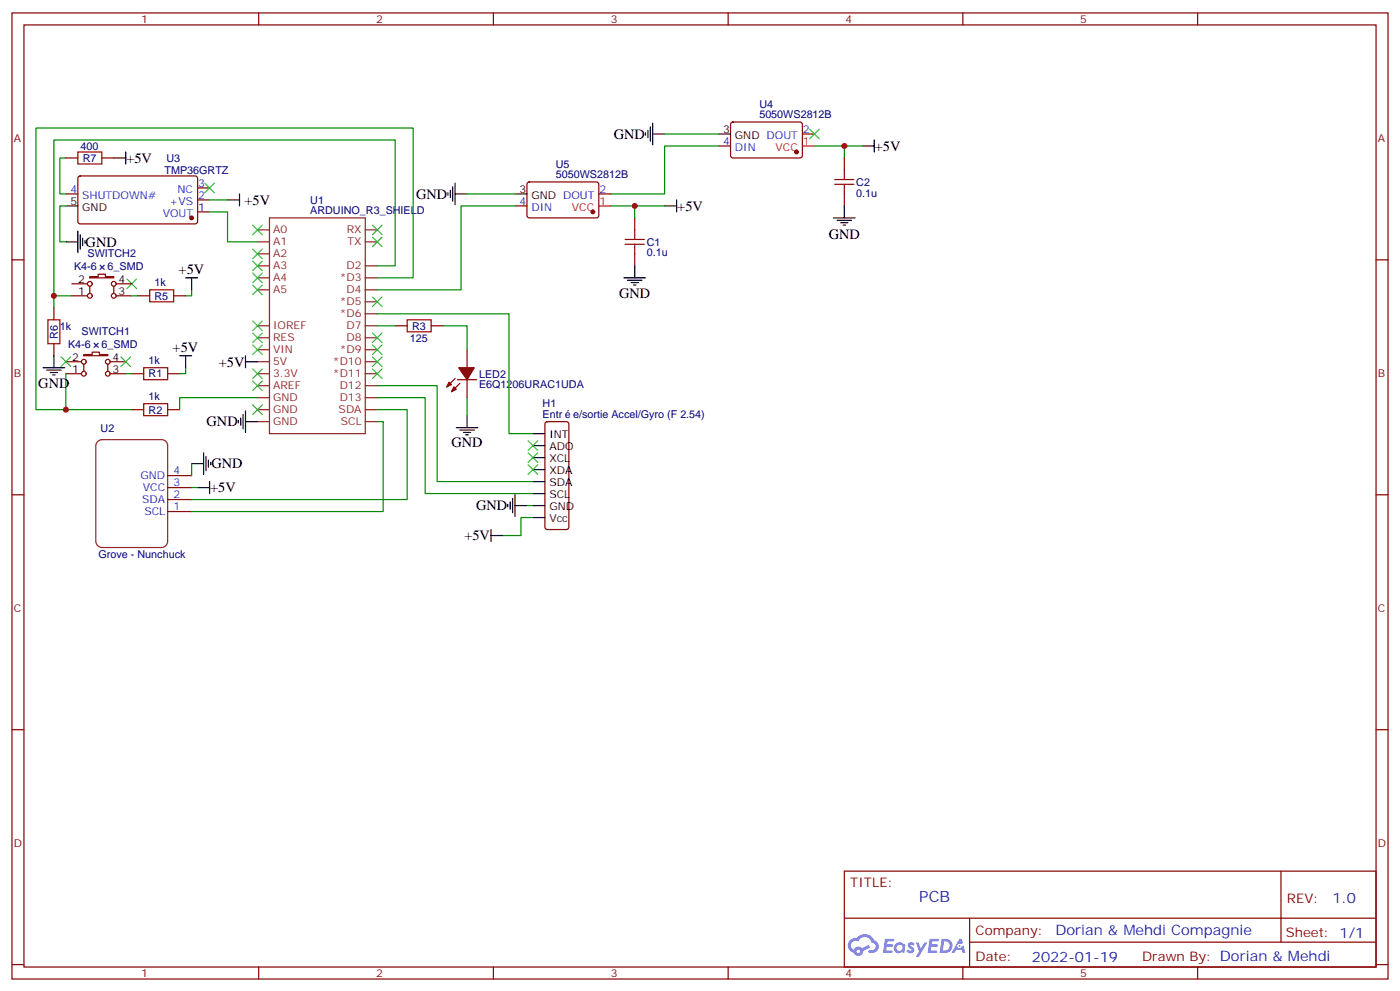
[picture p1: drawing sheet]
<svg xmlns="http://www.w3.org/2000/svg" width="412mm" height="292mm" viewBox="0 0 412 292" stroke-linecap="round" stroke-linejoin="round" font-family="sans-serif">
<g fill="none" stroke="#870000" stroke-width=".35">
<path d="M3.5 3.8h405.4v284.3h-405.4zM7.1 7.3h398.2v277.3h-398.2zM76.2 3.8v3.5M145.3 3.8v3.5M214.5 3.8v3.5M283.6 3.8v3.5M352.8 3.8v3.5M3.5 76.5h3.6M405.3 76.5h3.6M3.5 145.6h3.6M405.3 145.6h3.6M3.5 214.8h3.6"/>
<path d="M405.3 214.8h3.6M248.7 256.4h156.6v28.2h-156.6zM377.3 256.4v20.9M248.7 270.2h156.5M285.6 277.3h119.6M285.6 270.2v14.2M3.5 283.9h3.6M76.2 284.6v3.5M145.3 284.6v3.5M214.5 284.6v3.5M283.6 284.6v3.5M352.8 284.6v3.5"/>
<path d="M405.3 283.9h3.6"/>
</g>
<g fill="#5487ff">
<path d="M267.7 277.6a1.22 1.22 0 0 1 1.7 .2l-.4 .6a.47 .47 0 0 0-.3-.4 .47 .47 0 0 0-.5 .2l.1 .2a1.14 1.14 0 0 1 .8 1.8 1.14 1.14 0 0 1-1.9 0l-.2-.2 .5-.6 .7 .5a.29 .29 0 0 0 .3-.3 .29 .29 0 0 0-.2-.3 1.04 1.04 0 0 1-.6-1.7z"/>
<path d="M260.7 276.3h2.4l.3 .2-.2 .5-1.8 .1-.1 .8h1.5l.3 .4-.3 .4h-1.6l-.2 1.1h1.7l.2 .3-.2 .3-2.6 .1z"/>
<path d="M273.8 276.3h2.4l.3 .2-.1 .5-1.8 .1-.2 .8h1.6l.3 .4-.4 .4h-1.6l-.1 1.1h1.7l.2 .3-.2 .3-2.6 .1z"/>
<path d="M282.6 276.3h.7l.3 1.3-.6 .3a.69 .69 0 0 0-1 .3 .69 .69 0 0 0 .4 .9 .69 .69 0 0 0 .9-.6l.5-.2 .6 2.2h-.8l-.2-.9h-1.8l-.5 .9h-.8z"/>
<path d="M269.8 277.4h.8l.6 1.8 1.1-1.8h.9l-2.6 4.2h-.8l.9-1.5z"/>
<path d="M277.4 276.3l-.6 4.2h1.3a2.11 2.11 0 0 0 2.5-2.1 2.11 2.11 0 0 0-2.5-2.1zM278.1 277.1a1.39 1.39 0 0 1 1.7 1.4 1.39 1.39 0 0 1-1.8 1.3h-.3z"/>
<path d="M263.7 277.9a1.54 1.54 0 0 0-.1 2.2 1.54 1.54 0 0 0 2.2 .1l.6 .3 .3-2.3-.2-.3h-.4a1.49 1.49 0 0 0-2.4 0zM264 278.9a.94 .94 0 0 1 1.8 0 .94 .94 0 0 1-1.8 0z"/>
<path d="M250.4 276.7a2.18 2.18 0 0 0 1.1 3.7 1.44 1.44 0 0 0 1.6 .9 1.44 1.44 0 0 0 1.2-1.4l2-1.1-.5-.7-1.9 1a1.47 1.47 0 0 0-2.4 .4 1.39 1.39 0 0 1-.7-1.9 1.39 1.39 0 0 1 2-.5 2.12 2.12 0 0 1 2.2-1.3 2.12 2.12 0 0 1 1.9 1.7 1.14 1.14 0 0 1 1.1 1.4 1.14 1.14 0 0 1-1.7 .7 .43 .43 0 0 0-.5 .4 .43 .43 0 0 0 .4 .5 1.98 1.98 0 0 0 2.5-1.2 1.98 1.98 0 0 0-1.2-2.6 3.1 3.1 0 0 0-5.3-.6l-.9 .1zM252.3 280a.55 .55 0 0 1 1.1 0 .55 .55 0 0 1-1.1 0z"/>
<circle cx="282.6" cy="278.4" r=".26"/>
</g>
<g fill="none" stroke="#870000" stroke-width=".35">
<path d="M215.4 36.1l.5-.2 20 .1 .5 .6-.1 9.5-.6 .4-20.1-.1-.4-.6v-9.2zM236.4 39.4h3.5M19.4 57.1h3.5M19.4 46.5h3.5M23.2 52l.4-.2h34.2l.4 .7-.1 13-.6 .4-34.1-.1-.5-.6v-12.7zM30 46.5h3.5M58.2 58.8h3.5M58.2 55.3h3.5M155.5 53.8l.4-.2h20.1l.4 .7-.1 9.4-.6 .4h-20l-.5-.7v-9.1zM176.4 57.1h3.5M211.7 43h3.5M248.7 46.5v3.5"/>
<path d="M248.7 57.1v3.5M58.2 62.4h3.5M151.7 60.6h3.5M187 64.1v3.6M187 74.7v3.5M15.9 90.6v3.5M21.2 87.1h4.6M21.2 83.5h4.6M26.5 81.4h2.4v-.7h2.1v.7h2.5v.4h-7zM26.5 84.2v2.2M33.5 84.2v2.2M34.2 87.1h4.6"/>
<path d="M34.2 83.5h4.6M40.6 87.1h3.5M51.2 87.1h3.5M116.4 95.9h3.5M127 95.9h3.5M15.9 101.2v3.5M19.4 110h4.6M19.4 106.5h4.6M24.7 104.4h2.5v-.8h2.1v.8h2.4v.3h-7zM24.7 107.2v2.1M31.7 107.2v2.1M32.5 110h4.5"/>
<path d="M32.5 106.5h4.5M38.8 110h3.5M49.4 110h3.5M134.1 111.4l-2.5 2.5M134.8 111.8h5.6M135.5 112.8l-2.5 2.5M137.6 102.9v5.3M137.6 111.8v5.3M38.8 120.6h3.5M49.4 140h7M49.4 120.6h3.5M160.7 124.3l.5-.2h5.7l.5 .2 .2 .5v30.4l-.3 .5-.4 .2h-5.7l-.5-.3-.2-.4v-30.4z"/>
<path d="M49.4 150.6h7M49.4 147h7M49.4 143.5h7"/>
<circle cx="26.5" cy="87.1" r=".71"/>
<circle cx="26.5" cy="83.5" r=".71"/>
<circle cx="33.5" cy="87.1" r=".71"/>
<circle cx="33.5" cy="83.5" r=".71"/>
<circle cx="24.7" cy="110" r=".71"/>
<circle cx="24.7" cy="106.5" r=".71"/>
<circle cx="31.8" cy="110" r=".71"/>
<circle cx="31.8" cy="106.5" r=".71"/>
</g>
<g fill="none" stroke="#000" stroke-width=".35">
<path d="M190.1 39.1v.7M190.9 38.4v2.1M191.6 37.3v4.3M192.3 39.4h3.5M192.3 36.3v6.3M211.7 39.4h3.5M33.5 46.5h3.5M37 44.7v3.6M67 58.8h3.6M70.6 57.1v3.5M131.9 56.7v.7M132.6 56v2.1"/>
<path d="M133.3 55v4.2M134.1 57.1h3.5M134.1 53.9v6.4M151.7 57.1h3.5M199.3 58.8v3.6M254 43h3.5M257.5 41.2v3.5M19.4 60.6h3.5M19.4 71.2h3.5M22.9 68v6.4M23.6 69.1v4.2M24.3 70.1v2.1"/>
<path d="M25 70.8v.7M187 78.2v3.6M195.8 60.6h3.5M245.5 64.1h6.4M246.6 64.8h4.2M247.6 65.5h2.2M248.4 66.3h.7M248.7 60.6v3.5M54.7 81.8h3.5M56.4 81.8v3.5M183.8 81.8h6.3M184.9 82.5h4.2"/>
<path d="M185.9 83.2h2.1M186.6 83.9h.7M12.7 108.2h6.3M13.8 108.9h4.2M14.8 109.6h2.1M15.5 110.3h.7M15.9 104.7v3.5M52.9 104.7h3.5M54.7 104.7v3.5M72.3 106.5h3.5M72.3 104.7v3.5M56.4 136.5h3.6"/>
<path d="M60 133.3v6.3M60.7 134.3v4.3M61.4 135.4v2.1M62.1 136.1v.7M70.2 123.8v.7M70.9 123v2.2M71.6 122v4.2M72.3 120.9v6.4M72.3 124.1h3.5M134.4 125.9h6.4M135.5 126.6h4.2M136.5 127.3h2.1"/>
<path d="M137.2 128h.7M137.6 122.3v3.6M157 127.6h3.5M157 131.2h3.5M157 134.7h3.5M157 138.2h3.5M58.2 143.5h3.5M61.7 141.7v3.6M144.6 157.6h3.6M144.6 155.9v3.5M149.6 148.4v.8M150.3 147.7v2.2"/>
<path d="M151 146.7v4.2M151.7 148.8h3.5M151.7 145.6v6.4M157 141.7h3.5M157 145.3h3.5M157 148.8h3.5M157 152.3h3.5"/>
</g>
<g fill="#870000" stroke="#870000" stroke-width=".35">
<path d="M135.1 108.2h4.6l-2.1 3.6z"/>
<path d="M132.3 112.5l.7 .7-1.4 .7z"/>
<path d="M133.7 113.9l.7 .7-1.4 .7z"/>
<circle cx="56.4" cy="64.1" r=".53"/>
<circle cx="234.6" cy="44.7" r=".53"/>
<circle cx="174.6" cy="62.4" r=".53"/>
</g>
<g fill="none" stroke="#8c2424" stroke-width=".35">
<path d="M75.8 67.7h3.6M75.8 71.2h3.6M75.8 78.2h3.6M75.8 74.7h3.6M79.4 64.1h28.2v63.5h-28.2zM107.6 67.7h3.5M107.6 71.2h3.5M107.6 78.2h3.5M75.8 81.8h3.6M75.8 85.3h3.6M75.8 95.9h3.6M75.8 99.4h3.6"/>
<path d="M107.6 81.8h3.5M107.6 85.3h3.5M107.6 88.8h3.5M107.6 92.4h3.5M107.6 95.9h3.5M107.6 99.4h3.5M75.8 102.9h3.6M75.8 106.5h3.6M75.8 110h3.6M75.8 113.5h3.6M75.8 117.1h3.6M107.6 102.9h3.5"/>
<path d="M107.6 106.5h3.5M107.6 110h3.5M107.6 113.5h3.5M107.6 117.1h3.5M28.8 129.9l1.2-.5h17.6a1.76 1.76 0 0 1 1.8 1.8v28.2a1.89 1.89 0 0 1-1.8 1.7h-17.6a1.89 1.89 0 0 1-1.8-1.7v-28.2zM75.8 120.6h3.6M75.8 124.1h3.6M107.6 120.6h3.5M107.6 124.1h3.5"/>
</g>
<g fill="none" stroke="#008700" stroke-width=".35">
<path d="M195.8 39.4h15.9M19.4 46.5h-1.8v10.6h1.8M61.7 58.8h5.3M137.6 57.1h14.1M211.7 43h-15.9v14.1h-15.9M239.9 43h14.1M248.7 43v3.5M19.4 60.6h-1.8v10.6h1.8M61.7 62.4h5.3v8.8h8.8M111.1 78.2h5.3v-37h-100.5v45.9h5.3M151.7 60.6h-15.9v24.7h-24.7M179.9 60.6h15.9"/>
<path d="M187 60.6v3.5M15.9 87.1v3.5M38.8 87.1h1.8M56.4 85.3v1.8h-1.7M111.1 92.4h38.8v35.2h7.1M111.1 81.8h10.6v-44.1h-111.1v82.9h8.8M111.1 95.9h5.3M130.5 95.9h7.1v7M19.4 110v10.6h19.4M37 110h1.8M54.7 108.2v1.8h-1.8M75.8 117.1h-22.9v3.5"/>
<path d="M111.1 117.1h14.1v28.2h31.8M111.1 113.5h17.7v28.2h28.2M137.6 117.1v5.2M56.4 136.5v3.5M111.1 124.1h1.8v26.5h-56.5M111.1 120.6h8.8v26.4h-63.5M56.4 143.5h1.8M155.2 148.8h1.8M157 152.3h-3.5v5.3h-5.3"/>
</g>
<path d="M236.4 43h3.5M176.4 60.6h3.5" fill="none" stroke="#f00" stroke-width=".35"/>
<g fill="none" stroke="#3c3" stroke-width=".35">
<path d="M238.5 38l2.8 2.9M241.3 38l-2.8 2.9M60.3 53.9l2.8 2.8M63.1 53.9l-2.8 2.8M74.4 76.8l2.9 2.9M74.4 73.3l2.9 2.8M74.4 66.3l2.9 2.8M77.3 66.3l-2.9 2.8M77.3 76.8l-2.9 2.9M77.3 73.3l-2.9 2.8M109.7 66.3l2.8 2.8M109.7 69.8l2.8 2.8"/>
<path d="M112.5 66.3l-2.8 2.8M112.5 69.8l-2.8 2.8M37.4 82.1l2.8 2.8M40.2 82.1l-2.8 2.8M74.4 98l2.9 2.8M74.4 94.5l2.9 2.8M74.4 83.9l2.9 2.8M74.4 80.4l2.9 2.8M77.3 98l-2.9 2.8M77.3 94.5l-2.9 2.8M77.3 83.9l-2.9 2.8M77.3 80.4l-2.9 2.8"/>
<path d="M109.7 87.4l2.8 2.8M109.7 98l2.8 2.8M112.5 87.4l-2.8 2.8M112.5 98l-2.8 2.8M18 105.1l2.8 2.8M20.8 105.1l-2.8 2.8M35.6 105.1l2.9 2.8M38.5 105.1l-2.9 2.8M74.4 119.2l2.9 2.8M74.4 112.1l2.9 2.8M74.4 101.5l2.9 2.9M74.4 108.6l2.9 2.8"/>
<path d="M77.3 101.5l-2.9 2.9M77.3 119.2l-2.9 2.8M77.3 112.1l-2.9 2.8M77.3 108.6l-2.9 2.8M109.7 101.5l2.8 2.9M109.7 105.1l2.8 2.8M109.7 108.6l2.8 2.8M112.5 101.5l-2.8 2.9M112.5 105.1l-2.8 2.8M112.5 108.6l-2.8 2.8M155.6 129.8l2.8 2.8M155.6 133.3l2.8 2.8"/>
<path d="M155.6 136.8l2.8 2.8M158.4 129.8l-2.8 2.8M158.4 133.3l-2.8 2.8M158.4 136.8l-2.8 2.8"/>
</g>
<g fill="none" stroke="#a10000" stroke-width=".35">
<path d="M22.9 44.7h7.1v3.6h-7.1zM245.9 54.3h5.6M245.9 52.8h5.6M248.7 50v2.8M248.7 54.3v2.8M184.1 71.9h5.7M184.1 70.5h5.7M187 67.7v2.8M187 71.9v2.8M14.1 94.1h3.5v7.1h-3.5zM44.1 85.3h7.1v3.5h-7.1zM119.9 94.1h7.1v3.5h-7.1z"/>
<path d="M42.3 108.2h7.1v3.6h-7.1zM42.3 118.8h7.1v3.5h-7.1z"/>
</g>
<g fill="#c00">
<circle cx="19.4" cy="120.6" r=".88"/>
<circle cx="15.9" cy="87.1" r=".88"/>
<circle cx="187" cy="60.6" r=".88"/>
<circle cx="248.7" cy="43" r=".88"/>
</g>
<text font-size="4.6" fill="#00f" x="270.8" y="265.4">PCB</text>
<g font-size="4.2">
<text x="180.8" y="40.9">GND</text>
<text x="37.2" y="47.9">+5V</text>
<text x="257.7" y="44.4">+5V</text>
<text x="122.6" y="58.5">GND</text>
<text x="72" y="60.3">+5V</text>
<text x="199.5" y="62">+5V</text>
<text x="244.1" y="70.2">GND</text>
<text x="25.2" y="72.6">GND</text>
<text x="52.6" y="80.7">+5V</text>
<text x="182.4" y="87.9">GND</text>
<text x="50.8" y="103.6">+5V</text>
<text x="64.5" y="107.9">+5V</text>
<text x="11.3" y="114.3">GND</text>
<text x="60.9" y="125.5">GND</text>
<text x="133" y="131.5">GND</text>
<text x="62.3" y="137.9">GND</text>
<text x="61.9" y="144.9">+5V</text>
<text x="140.2" y="150.2">GND</text>
<text x="136.8" y="159">+5V</text>
</g>
<g font-size="4.2" fill="#00f">
<text x="392.5" y="265.7">1.0</text>
<text x="310.9" y="275.2">Dorian &amp; Mehdi Compagnie</text>
<text x="304" y="283">2022-01-19</text>
</g>
<g font-size="3.9" fill="#800">
<text x="250.5" y="261">TITLE:</text>
<text x="379.1" y="265.7">REV:</text>
<text x="287.4" y="275.2">Company:</text>
<text x="378.7" y="275.8">Sheet: 1/1</text>
<text x="287.4" y="282.9">Date:</text>
<text x="336.4" y="282.9">Drawn By: Dorian &amp; Mehdi</text>
</g>
<g font-size="3.2" fill="#800">
<text x="41.6" y="6.8">1</text>
<text x="110.8" y="6.8">2</text>
<text x="179.9" y="6.8">3</text>
<text x="249.1" y="6.8">4</text>
<text x="318.2" y="6.8">5</text>
<text x="4.1" y="41.9">A</text>
<text x="405.9" y="41.9">A</text>
<text x="4.1" y="111.1">B</text>
<text x="405.9" y="111.1">B</text>
<text x="4.1" y="180.2">C</text>
<text x="405.9" y="180.2">C</text>
<text x="4.1" y="249.3">D</text>
<text x="405.9" y="249.3">D</text>
<text x="41.6" y="287.6">1</text>
<text x="110.8" y="287.6">2</text>
<text x="179.9" y="287.6">3</text>
<text x="249.1" y="287.6">4</text>
<text x="318.2" y="287.6">5</text>
</g>
<g font-size="3.2" fill="#000080">
<text x="223.7" y="34.9">5050WS2812B</text>
<text x="223.7" y="31.7">U4</text>
<text x="23.7" y="44.1">400</text>
<text x="24.4" y="47.6">R7</text>
<text x="49.1" y="47.6">U3</text>
<text x="48.5" y="51.1">TMP36GRTZ</text>
<text x="163.7" y="52.5">5050WS2812B</text>
<text x="163.7" y="49.3">U5</text>
<text x="91.4" y="60">U1</text>
<text x="252.2" y="57.9">0.1u</text>
<text x="252.2" y="54.7">C2</text>
<text x="91.4" y="63.1">ARDUINO_R3_SHIELD</text>
<text x="25.8" y="75.7">SWITCH2</text>
<text x="190.5" y="75.5">0.1u</text>
<text x="190.5" y="72.4">C1</text>
<text x="21.8" y="79.4">K4-6</text>
<text x="31.7" y="79.4">6_SMD</text>
<text x="45.5" y="84.2">1k</text>
<text x="45.5" y="88.2">R5</text>
<text x="17" y="99.8" transform="rotate(-90 17 99.8)">R6</text>
<text x="17.6" y="97.1">1k</text>
<text x="24" y="98.7">SWITCH1</text>
<text x="120.7" y="100.5">125</text>
<text x="121.4" y="97.1">R3</text>
<text x="20.1" y="102.4">K4-6</text>
<text x="29.9" y="102.4">6_SMD</text>
<text x="43.8" y="107.2">1k</text>
<text x="43.8" y="111.1">R1</text>
<text x="141.1" y="111.1">LED2</text>
<text x="43.8" y="117.8">1k</text>
<text x="141.1" y="114.3">E6Q1206URAC1UDA</text>
<text x="159.8" y="119.9">H1</text>
<text x="43.8" y="121.8">R2</text>
<text x="159.8" y="123">Entr</text>
<text x="168.8" y="123">e/sortie Accel/Gyro (F 2.54)</text>
<text x="29.7" y="127">U2</text>
<text x="29" y="164.1">Grove - Nunchuck</text>
</g>
<g font-size="3.2">
<text x="213" y="39.1">3</text>
<text x="216.5" y="40.9">GND DOUT</text>
<text x="153" y="56.7">3</text>
<text x="156.5" y="58.5">GND DOUT</text>
<text x="20.7" y="60.3">5</text>
<text x="24.2" y="62">GND</text>
<text x="23" y="83.2">2</text>
<text x="34.9" y="83.2">4</text>
<text x="23" y="86.7">1</text>
<text x="34.9" y="86.7">3</text>
<text x="21.3" y="106.1">2</text>
<text x="33.2" y="106.1">4</text>
<text x="21.3" y="109.6">1</text>
<text x="33.2" y="109.6">3</text>
<text x="161.8" y="129">INT</text>
<text x="161.8" y="132.6">ADO</text>
<text x="161.8" y="136.1">XCL</text>
<text x="161.8" y="139.6">XDA</text>
<text x="161.8" y="143.2">SDA</text>
<text x="161.8" y="146.7">SCL</text>
<text x="161.8" y="150.2">GND</text>
<text x="161.8" y="153.7">Vcc</text>
</g>
<g font-size="3.2" fill="#00f">
<text x="236.5" y="39.1">2</text>
<text x="213" y="42.6">4</text>
<text x="216.5" y="44.4">DIN</text>
<text x="20.7" y="56.7">4</text>
<text x="24.2" y="58.5">SHUTDOWN#</text>
<text x="52.3" y="56.7">NC</text>
<text x="58.4" y="58.5">2</text>
<text x="58.4" y="55">3</text>
<text x="176.6" y="56.7">2</text>
<text x="48" y="63.8">VOUT</text>
<text x="50" y="60.3">+VS</text>
<text x="58.4" y="62">1</text>
<text x="153" y="60.3">4</text>
<text x="156.5" y="62">DIN</text>
<text x="41.4" y="141">GND</text>
<text x="51.2" y="143.2">3</text>
<text x="51.2" y="139.6">4</text>
<text x="41.9" y="148.1">SDA</text>
<text x="42.1" y="144.6">VCC</text>
<text x="51.2" y="146.7">2</text>
<text x="42.5" y="151.6">SCL</text>
<text x="51.2" y="150.2">1</text>
</g>
<g font-size="3.2" fill="#f00">
<text x="228.5" y="44.4">VCC</text>
<text x="236.5" y="42.6">1</text>
<text x="168.5" y="62">VCC</text>
<text x="176.6" y="60.3">1</text>
</g>
<g font-size="3.2" fill="#8d2323">
<text x="80.4" y="68.7">A0</text>
<text x="102.2" y="68.7">RX</text>
<text x="80.4" y="72.2">A1</text>
<text x="80.4" y="75.8">A2</text>
<text x="102.4" y="72.2">TX</text>
<text x="80.4" y="79.3">A3</text>
<text x="80.4" y="82.8">A4</text>
<text x="100.1" y="82.8">*D3</text>
<text x="102.1" y="79.3">D2</text>
<text x="80.4" y="86.4">A5</text>
<text x="100.1" y="89.9">*D5</text>
<text x="102.1" y="86.4">D4</text>
<text x="100.1" y="93.4">*D6</text>
<text x="80.4" y="100.5">RES</text>
<text x="80.4" y="96.9">IOREF</text>
<text x="102.1" y="96.9">D7</text>
<text x="102.1" y="100.5">D8</text>
<text x="80.4" y="104">VIN</text>
<text x="80.4" y="107.5">5V</text>
<text x="98" y="107.5">*D10</text>
<text x="100.1" y="104">*D9</text>
<text x="80.4" y="111.1">3.3V</text>
<text x="98" y="111.1">*D11</text>
<text x="80.4" y="114.6">AREF</text>
<text x="80.4" y="118.1">GND</text>
<text x="100.1" y="114.6">D12</text>
<text x="100.1" y="118.1">D13</text>
<text x="80.4" y="121.6">GND</text>
<text x="80.4" y="125.2">GND</text>
<text x="99.8" y="121.6">SDA</text>
<text x="100.4" y="125.2">SCL</text>
</g>
</svg>
